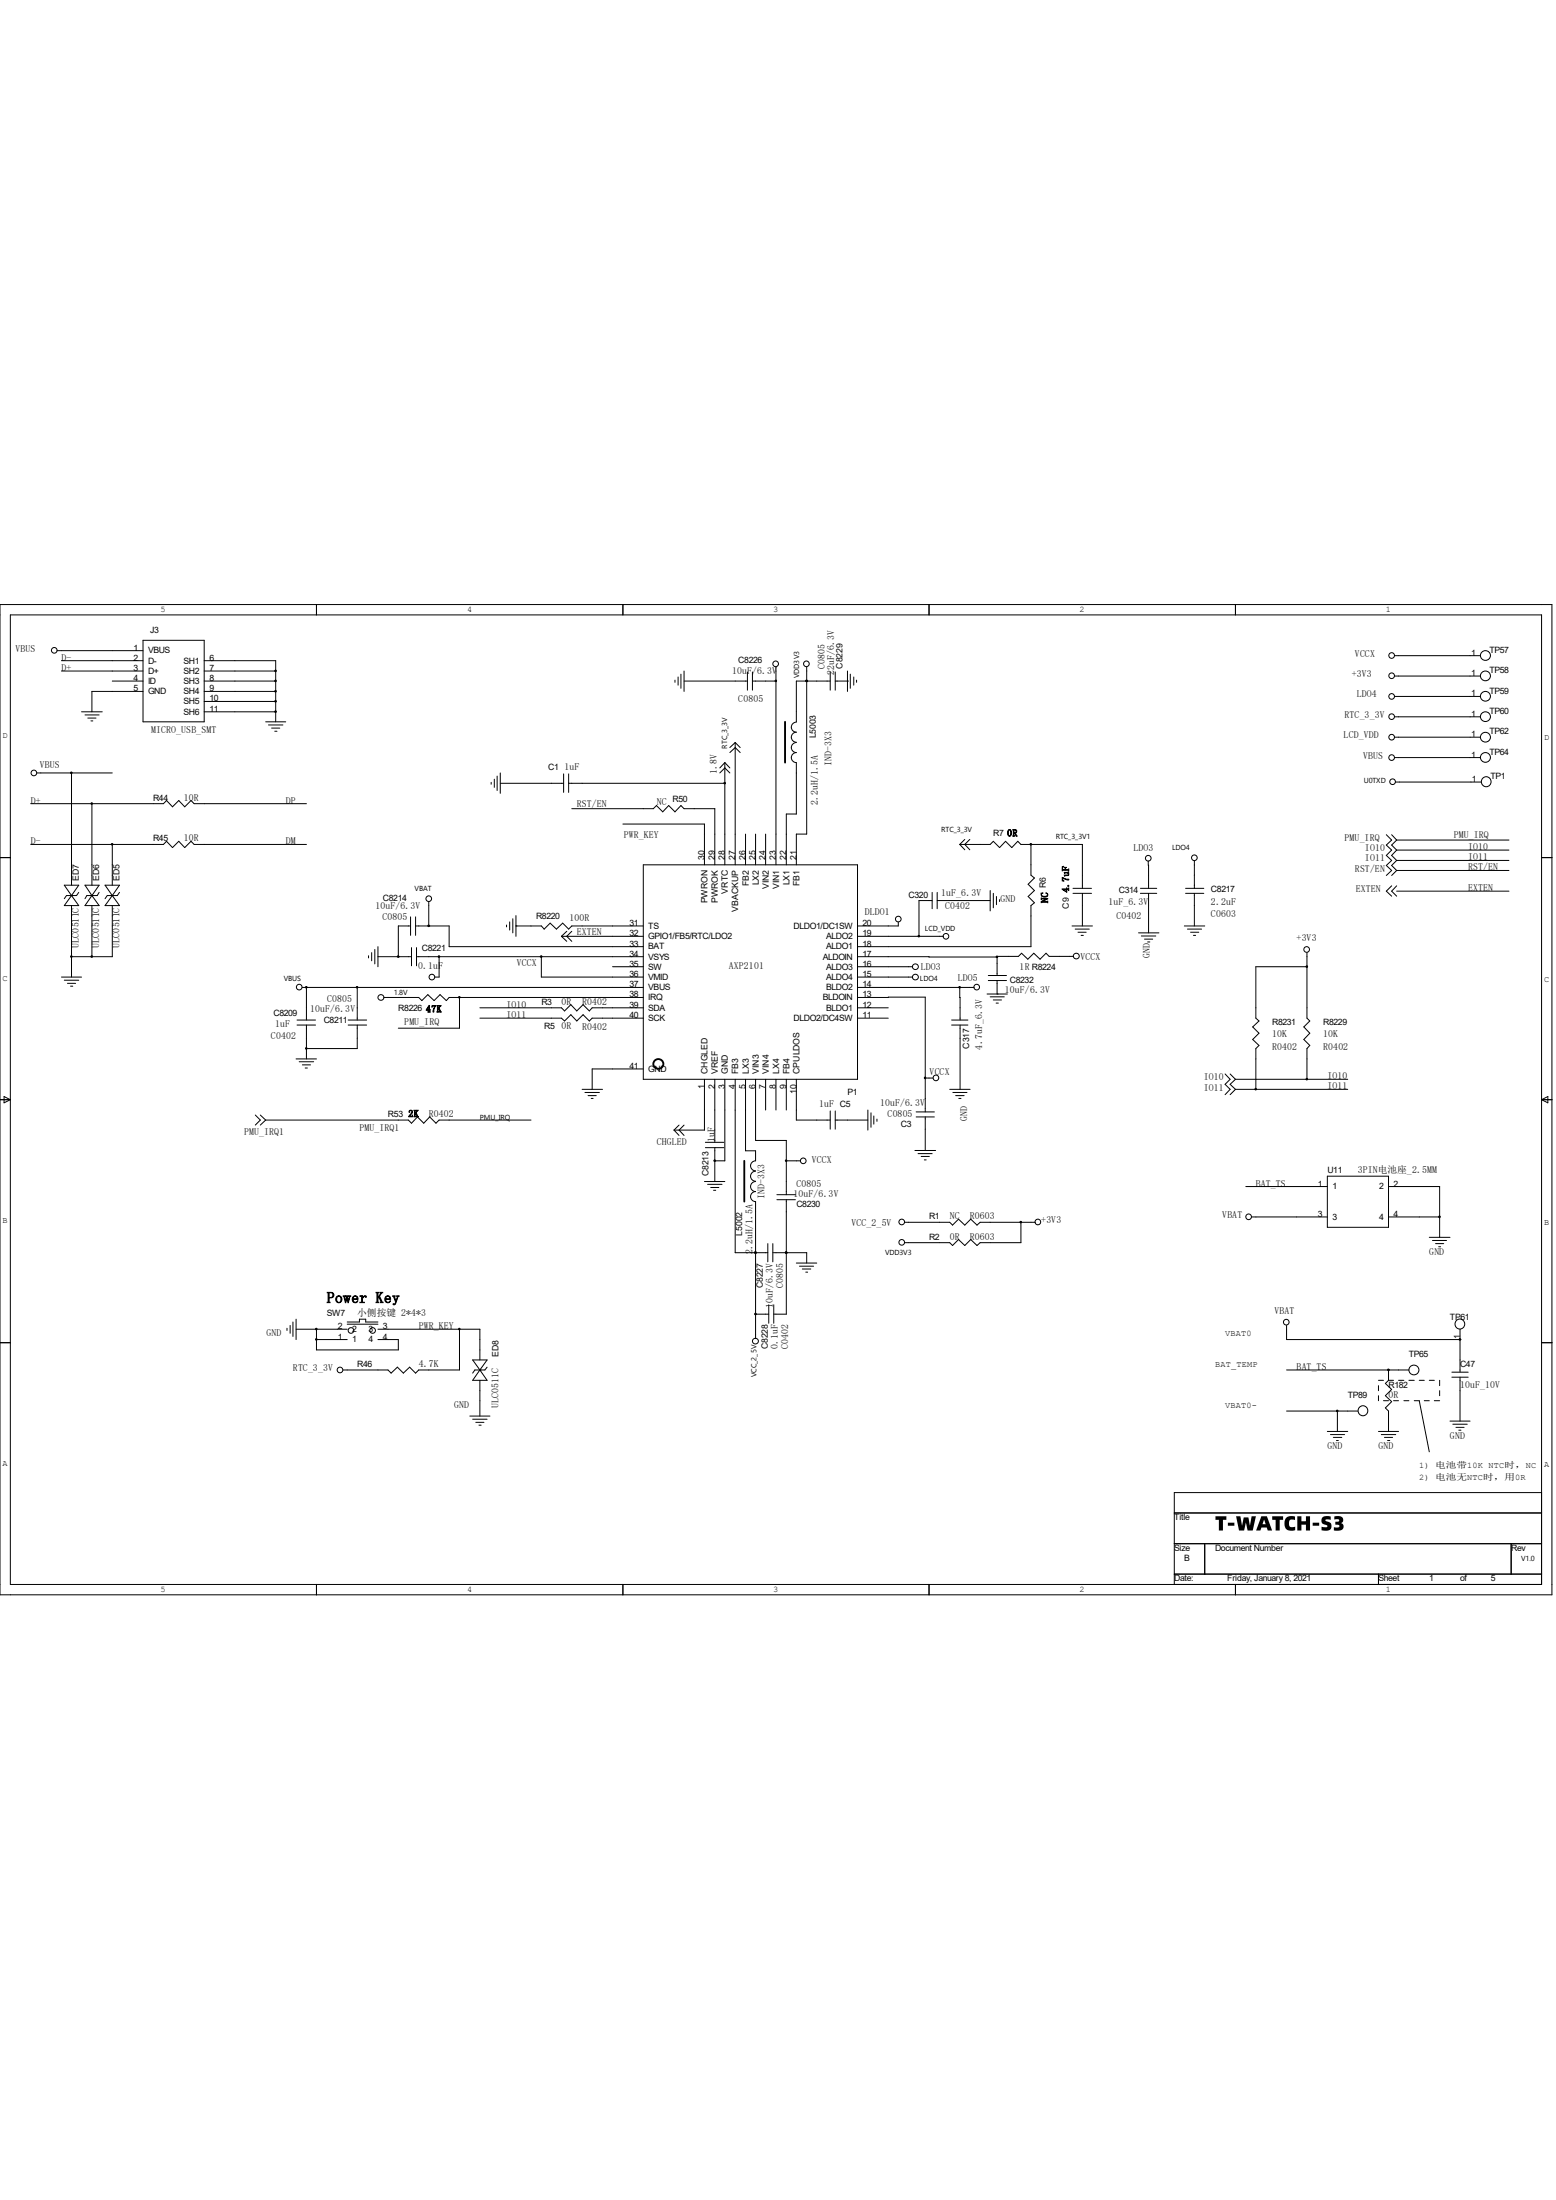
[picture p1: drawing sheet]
<svg xmlns="http://www.w3.org/2000/svg" width="210mm" height="297mm" viewBox="0 0 210 297" stroke-linecap="round" stroke-linejoin="round" font-family="sans-serif">
<g fill="none" stroke="#000" stroke-width=".13">
<path d="M0 81.6h209.5v133.7h-209.5zM1.4 83h206.7v130.9h-206.7zM7.7 87.8h11.6M8.3 89.2h11M8.3 90.6h11M11 96.1h2.8M11.5 96.5h1.9M11.9 96.9h1.1M12.3 97.3h.2M15.2 91.9h4.1M19.3 86.4h8.3v11.1h-8.3zM19.3 93.3h-6.9v2.8"/>
<path d="M27.6 91.9h9.6M27.6 89.2h9.6v8.3M27.6 90.6h9.6M27.6 93.3h9.6M27.6 94.7h9.6M27.6 96.1h9.6M35.9 97.5h2.7M36.2 97.9h2M36.7 98.3h1.1M37.1 98.7h.3M42.7 81.6v1.4M84.1 81.6v1.4"/>
<path d="M91.1 91.8v.3M91.5 91.4v1.1M91.9 91v1.9M92.3 91.9h8.6M92.3 90.6v2.7M100.9 90.7v2.5M101.6 91.9h3.1M101.6 90.7v2.5M104.7 90v26.8M107.5 97.5a.68 .68 0 0 0-.7 .7 .68 .68 0 0 0 .7 .6 .68 .68 0 0 0-.7 .7 .68 .68 0 0 0 .7 .7M108.9 91.9h.1M108.9 90v22.6h-1.4v4.2"/>
<path d="M112.1 91.9h-4.6v5.6M112.1 90.7v2.5M112.7 91.9h1.7M112.7 90.7v2.5M114.4 91.9h.1M114.4 90.6v2.7M114.8 91v1.9M115.2 91.4v1.1M115.6 91.8v.3M125.4 81.6v1.4M166.8 81.6v1.4M188.3 96.8h11.5"/>
<path d="M188.3 99.5h11.5M188.3 88.5h11.5M188.3 91.3h11.5M188.3 94h11.5M0 115.8h1.4M4.1 114h18l.4-.4 .8 .8 .8-.8 .8 .8 .9-.8 .4 .4h15.2M4.1 108.5h18l.4-.4 .8 .8 .8-.8 .8 .8 .9-.8 .4 .4h15.2M5 104.4h10.2M8.7 119.5h1.9l-.9 1.4zM9.7 104.4v15.1M11.5 119.5h1.9l-1 1.4zM12.4 108.5v11"/>
<path d="M14.2 119.5h1.9l-.9 1.4zM15.2 114v5.5M66.3 105.6v.3M66.7 105.2v1.1M67.1 104.8v1.9M67.5 105.7h8.6M67.5 104.4v2.7M76.1 104.5v2.5M76.8 105.7h21M76.8 104.5v2.5M77.2 109.2h11l.4-.4 .9 .8 .8-.8 .8 .8 .8-.8 .4 .4h4.2v7.6M84.1 111.3h11v5.5"/>
<path d="M86.8 116.8h28.9v28.9h-28.9zM97.2 104.4l.6-.7 .7 .7M97.8 103v13.8M97.8 103l.7 .7M97.8 103l-.6 .7M98.5 101.6l.7-.7 .7 .7M99.2 100.2v16.6M99.2 100.2l-.7 .7M99.2 100.2l.7 .7M100.6 112.6v4.2M102 112.6v4.2M103.3 112.6v4.2"/>
<path d="M107.5 100.2a.68 .68 0 0 0-.7 .7 .68 .68 0 0 0 .7 .7 .68 .68 0 0 0-.7 .7 .68 .68 0 0 0 .7 .7v6.9h-1.4v6.9M129.5 114h4.1l.5-.4 .8 .8 .8-.8 .9 .8 .8-.8 .4 .4h8.3v5.9M129.5 114l.7 .7M130.2 113.3l-.7 .7M130.9 113.3l-.7 .7 .7 .7M139.1 114h.1M139.1 114v4.2l.5 .3-.8 .9 .8 .8-.8 .8 .8 .9-.5 .4v5.5h-23.4M144.8 119.9h2.5M153.9 119.9h2.2M155 116.2v3.7M160 119.9h2.5M161.2 116.2v3.7"/>
<path d="M187.1 112.7l.7 .7-.7 .7 .7 .7-.7 .7 .7 .7-.7 .6 .7 .7-.7 .7M187.8 112.7l.7 .7M187.8 119.6l-.7 .7 .7 .7M188.3 102.3h11.5M188.3 105.6h11.6M188.5 113.4l-.7 .7 .7 .7M188.5 114.8l-.7 .7 .7 .7M188.5 116.2l-.7 .6 .7 .7M188.5 117.5l-.7 .7M188.5 119.6l-.7 .7 .7 .7M188.5 114.8h15.2M188.5 113.4h15.2"/>
<path d="M188.5 116.2h15.2M188.5 117.5h15.2M208.1 115.8h1.4M8.3 131.9h2.7M8.7 132.3h1.9M9.1 132.8h1.1M9.5 133.1h.3M9.7 120.9h.1M9.7 120.9l.9 1.4h-1.9zM9.7 122.3v9.6M10.6 120.5l-.3 .4h-1.3l-.3 .4M12.4 120.9h.1"/>
<path d="M12.4 120.9l1 1.4h-1.9zM12.4 122.3v6.9M13.4 120.5l-.3 .4h-1.4l-.2 .4M15.2 120.9h.1M15.2 122.3v6.9h-5.5M15.2 120.9l.9 1.4h-1.9zM16.1 120.5l-.3 .4h-1.3l-.3 .4M40.1 138.4h2.5M40.1 137.7h2.5M40.8 133.3h46M41.4 133.3h.1M41.4 133.3v4.4"/>
<path d="M41.4 138.4v4.6M47 138.4h2.5M47 137.7h2.5M48.2 133.3v4.4M48.2 138.4v3.2h-6.8M49.7 129v.3M50.2 128.6v1.1M50.6 128.2v1.9M51 129.2h4.5M51 127.8v2.7M51.8 134.7h4.7l.4 .4 .8-.8 .9 .8 .8-.8 .8 .8 .4-.4h26.2M53.8 129.2h.1"/>
<path d="M55.4 125h-1.6v4.2M55.4 123.8v2.5M55.5 127.9v2.5M56.1 125h4.5v2.8h26.2M56.1 123.8v2.5M56.2 129.2h30.6M56.2 127.9v2.5M57.9 125h.1M57.9 121.7v3.3M59.3 129.2v2.7h-.6M62 134.7h.1M62 134.7v4.1h-8.2"/>
<path d="M64.8 137.5h11l.4 .3 .8-.8 .9 .8 .8-.8 .8 .8 .4-.3h6.9M64.8 136.1h11l.4 .4 .8-.9 .9 .9 .8-.9 .8 .9 .4-.4h6.9M68.4 124.9v.2M68.8 124.5v1.1M69.2 124v1.9M69.6 125h.1M69.6 125h3.5l.3 .4 .9-.8 .8 .8 .8-.8 .9 .8 .4-.4h9.6M69.6 123.6v2.8M73.1 129.2v2.7h13.7M75.8 126.4h11M75.8 126.4l.7 .7M76.5 125.7l-.7 .7"/>
<path d="M77.2 125.7l-.7 .7 .7 .7M82.7 130.5h4.1M115.7 129.2h18.9M115.7 137.5h4.2M115.7 136.1h4.2M115.7 134.7l9.2-.1v15.5M115.7 133.3h15.8M115.7 131.9h7.5M115.7 130.5h7.5M115.7 126.4h11.6M121.2 124.5v.5h-5.5M125.8 121.6h-1.8v4.8"/>
<path d="M125.8 120.5v2.2M126.5 121.6h7.1M126.5 120.5v2.2M128.4 138.4h2.2M128.4 137.7h2.2M129.5 133.3l.1 4.4M129.6 138.4v8.7M133.2 134.2h2.8M133.4 132.4h2.4M133.4 131.7h2.4M133.6 120.2v2.8M133.6 134.6h2"/>
<path d="M134.1 120.6v2M134.1 135h1.1M134.5 135.4h.2M134.5 121v1.1M134.6 134.2h.1M134.6 132.4v1.8M134.9 121.5v.2M144.7 125h2.7M144.8 120.6h2.5M144.9 129.1h-3.3l-.4-.4-.8 .8-.9-.8-.8 .8-.8-.8-.4 .4h-2.9v2.6M145.1 125.4h1.9M145.5 125.9h1.1"/>
<path d="M145.9 126.3h.3M146.1 120.6v4.4M153.7 125.9h2.7M153.9 120.6h2.2M154.1 126.4h1.9M154.5 126.8h1.1M154.9 127.2h.3M155 120.6v5.3M159.9 125h2.7M160 120.6h2.5M160.3 125.4h1.9M160.7 125.9h1.1"/>
<path d="M161.1 126.3h.3M161.2 120.6v4.4M176.4 128.6v8.9l.4 .3-.8 .8 .8 .9-.8 .8 .8 .8-.4 .5v4.1M176.4 130.5h-6.9v7l.4 .3-.8 .8 .8 .9-.8 .8 .8 .8-.4 .5v5.5M188.5 120.3h15.2M0 148.5h1.4M.6 148l.8 .5-.8 .4zM34.5 150.5l.6 .7-.6 .7M35.1 150.5l.8 .7M35.9 151.2h19.2l.4 .4 .8-.8 .9 .8 .8-.8 .8 .8 .5-.4h12.4M35.9 151.2l-.8 .7M40 143h2.7"/>
<path d="M40.4 143.3h1.9M40.8 143.8h1.1M41.2 144.2h.3M78.6 147.1h2.7M79 147.5h1.9M79.4 147.9h1.1M79.8 148.3h.3M86.8 144.3h-6.9v2.8M91 152.6l.7 .7M91.7 151.9l-.7 .7M92.3 151.9l-.6 .7 .6 .7M95.1 145.7v6.9h-4.1"/>
<path d="M95.1 159.5h2.7M95.2 154.9h2.5M95.2 154.2h2.5M95.5 159.9h2M96.5 156.7h.1M96.5 145.7v8.5M96.5 154.9v4.6M97.8 145.7v11h-1.3M99.2 145.7v23.4h4.4M100.6 145.7v9.7h1.4v1.3a.68 .68 0 0 0-.7 .7 .68 .68 0 0 0 .7 .7M102 145.7v8.3h4.1v7.3M102 158.1a.68 .68 0 0 0-.7 .7 .68 .68 0 0 0 .7 .7"/>
<path d="M102 159.5a.68 .68 0 0 0-.7 .7 .68 .68 0 0 0 .7 .7 .68 .68 0 0 0-.7 .6 .68 .68 0 0 0 .7 .7v18.5M103.3 145.7v4.2M104.7 145.7v4.2M106.1 145.7v4.2M106.1 156.7h1.9M107.5 145.7v5.5h4.6M112.1 150v2.4M112.7 151.2h4.4M112.7 150v2.4M117.1 149.9v2.7M117.6 150.2v2M117.9 150.7v1.1"/>
<path d="M118.4 151.1v.3M123.5 155.3h2.8M123.7 150.1h2.4M123.7 150.8h2.4M123.9 155.7h1.9M124.3 156.1h1.1M124.8 156.6h.2M124.9 150.8v4.5M124.9 145.5h1M128.2 147.1h2.7M128.6 147.5h1.9M129 147.9h1.1"/>
<path d="M129.4 148.3h.3M165.4 145l.6 .7-.6 .7 .6 .7-.6 .7M166 145l.8 .7M166.8 145.7h15.1M166.8 147.1h15.1M166.8 145.7l-.8 .7 .8 .7M166.8 147.1l-.8 .7M179.2 158.8h8.2v6.9h-8.2zM208.1 148.5h1.4M208.1 148.5l.8-.5v.9zM38.7 179.3v.3M39.2 178.9v1.1"/>
<path d="M39.5 178.5v1.9M40 179.5h6.9M40 178.1v2.7M42.7 179.5v2.7h11.1v-1.4h-2.8M46.9 178.5h1.6v-.4h.9v.4h1.6M46.9 178.8h4.1M51 179.5h13.8v4.1M62 179.5v5.5h-5.5l-.4 .4-.8-.8-.9 .8-.8-.8-.8 .8-.4-.4h-6.1M95.9 160.3h1.1M96.3 160.7h.3M102 169.1h.1M102 177.4h.1"/>
<path d="M102 177.4h1.8M103.6 167.9v2.4M103.8 176.1v2.5M104.3 169.1h4.6v1.4M104.3 167.9v2.4M104.4 176.1v2.5M104.9 161.3h2.5M104.9 162h2.5M106.1 169.1h.1M106.1 162v15.4h-1.7M107.5 170.5h2.7M107.9 170.9h1.9"/>
<path d="M108.3 171.3h1.1M108.8 171.7h.2M122.1 165h6.1l.4 .4 .8-.8 .8 .8 .8-.8 .9 .8 .4-.4h7.4M137.8 165v2.8h-5.5l-.4 .3-.9-.8-.8 .8-.8-.8-.8 .8-.4-.3h-6.1M168.1 160.2h11.1M169 164.3h10.2M173.7 178.9v1.9h23.4M187.4 160.2h6.9v6.8M187.4 164.3h6.9M192.9 167h2.8M193.3 167.5h1.9M193.8 167.9h1.1"/>
<path d="M194.2 168.3h.2M197.1 179.5v5.8M0 181.3h1.4M42.7 180.8h4.2M63.4 191.2h2.7M63.8 183.6h1.9l-.9 1.4zM63.8 191.6h1.9M64.2 192h1.1M64.6 192.4h.3M64.8 185h.1M64.8 185l.9 1.4h-1.9zM64.8 186.4v4.8"/>
<path d="M65.7 184.6l-.3 .4h-1.3l-.3 .4M173.7 185h16.5M173.7 190.5h9.6M179.2 193.3h2.7M179.6 193.7h1.9M180 194.1h1.1M180.4 194.5h.2M180.5 190.5v2.8M186.1 187.1v.6M186.1 188.4v.7M186.1 186.4h.6M186.1 193.3h2.7"/>
<path d="M186.4 193.7h2M186.7 189.1h.7M186.9 194.1h1.1M187.3 194.5h.3M187.4 185h.1M187.4 186.4h.7M187.4 186.4l-.4 .4 .8 .8-.8 .8 .8 .8-.8 .9 .4 .4v2.8M187.4 185v1.4M188.1 189.1h.7M188.8 186.4h.7M189.5 189.1h.7M190.2 186.4h.7"/>
<path d="M190.9 189.1h.7l1.3 6.9M191.6 186.4h.6M192.2 189.1h.7M192.9 186.4h.7M193.6 189.1h.7M194.3 186.4v.7M194.3 187.7v.7M195.7 191.9h2.7M196 185.9h2.2M196 185.3h2.2M196.1 192.3h1.9M196.5 192.7h1.1"/>
<path d="M196.9 193.1h.3M197.1 180.8h.1M197.1 185.9v6M208.1 181.3h1.4M42.7 213.9v1.4M84.1 213.9v1.4M125.4 213.9v1.4M158.5 204.3h49.6M158.5 208.4h49.6M158.5 212.5h49.6M162.6 208.4v4.1M166.8 213.9v1.4"/>
<path d="M186.1 212.5v1.4M204 208.4v4.1M208.1 201.5h-49.6v12.4"/>
<circle cx="7.3" cy="87.8" r=".38"/>
<circle cx="104.7" cy="89.6" r=".38"/>
<circle cx="108.8" cy="89.6" r=".38"/>
<circle cx="187.8" cy="88.5" r=".38"/>
<circle cx="187.8" cy="96.8" r=".38"/>
<circle cx="187.8" cy="99.5" r=".38"/>
<circle cx="187.8" cy="91.2" r=".38"/>
<circle cx="187.8" cy="94" r=".38"/>
<circle cx="200.5" cy="91.3" r=".67"/>
<circle cx="200.5" cy="99.5" r=".67"/>
<circle cx="200.5" cy="96.8" r=".67"/>
<circle cx="200.5" cy="88.5" r=".67"/>
<circle cx="200.5" cy="94" r=".67"/>
<circle cx="4.6" cy="104.4" r=".38"/>
<circle cx="155" cy="115.9" r=".38"/>
<circle cx="161.2" cy="115.8" r=".38"/>
<circle cx="187.8" cy="102.3" r=".38"/>
<circle cx="188" cy="105.5" r=".38"/>
<circle cx="200.5" cy="102.3" r=".67"/>
<circle cx="200.6" cy="105.5" r=".67"/>
<circle cx="40.4" cy="133.3" r=".38"/>
<circle cx="51.4" cy="134.7" r=".39"/>
<circle cx="57.9" cy="121.3" r=".38"/>
<circle cx="58.3" cy="131.9" r=".38"/>
<circle cx="121.2" cy="124.1" r=".38"/>
<circle cx="123.6" cy="130.5" r=".39"/>
<circle cx="123.6" cy="131.9" r=".39"/>
<circle cx="127.7" cy="126.4" r=".38"/>
<circle cx="131.8" cy="133.3" r=".38"/>
<circle cx="145.3" cy="129.1" r=".39"/>
<circle cx="176.4" cy="128.2" r=".38"/>
<circle cx="108.4" cy="156.7" r=".38"/>
<circle cx="126.3" cy="145.5" r=".38"/>
<circle cx="47.4" cy="179.6" r=".38"/>
<circle cx="50.3" cy="179.6" r=".38"/>
<circle cx="121.7" cy="167.7" r=".38"/>
<circle cx="121.7" cy="165" r=".38"/>
<circle cx="140.1" cy="165" r=".38"/>
<circle cx="168.5" cy="164.3" r=".38"/>
<circle cx="173.6" cy="178.5" r=".38"/>
<circle cx="197" cy="178.7" r=".67"/>
<circle cx="45.9" cy="185" r=".38"/>
<circle cx="102" cy="181.1" r=".39"/>
<circle cx="184" cy="190.5" r=".67"/>
<circle cx="190.8" cy="185" r=".67"/>
</g>
<path d="M164.1 204.7h1.4v.5h-.4v1.4h-.6v-1.4h-.4zM165.7 205.6h.9v.4h-.9zM166.8 204.7h.6l.2 1.3 .3-1.1h.6l.2 1.1 .2-1.3h.6l-.4 1.9h-.7l-.2-1-.3 1h-.7zM170.2 204.7h.8l.7 1.9h-.6l-.1-.4h-.7l-.2 .4h-.6zM170.6 205.2l-.2 .6h.4zM171.7 204.7h1.5v.5h-.5v1.4h-.5v-1.4h-.5zM173.6 204.9a1.35 1.35 0 0 1 1.2-.2v.5a.54 .54 0 0 0-.7 0 .54 .54 0 0 0-.1 .7 .55 .55 0 0 0 .8 .2v.5a.99 .99 0 0 1-1.1-.1 .99 .99 0 0 1-.3-1.2zM175.1 204.7h.6v.7h.6v-.7h.5v1.9h-.5v-.8h-.6v.8h-.6zM177.2 205.6h.9v.4h-.9zM178.5 204.9a1.2 1.2 0 0 1 1.1-.2v.5l-.3-.1a.28 .28 0 0 0-.4 .2l.1 .1a.67 .67 0 0 1 .7 .7 .67 .67 0 0 1-.9 .6l-.4-.1v-.5a.63 .63 0 0 0 .8-.1l-.2-.1a.62 .62 0 0 1-.6-.3 .62 .62 0 0 1 .1-.7zM180.1 204.7h.3a.59 .59 0 0 1 .7 .1 .59 .59 0 0 1 0 .7l-.1 .1a.55 .55 0 0 1 .3 .7 .55 .55 0 0 1-.6 .3h-.7v-.4h.5a.21 .21 0 0 0 .3-.2 .21 .21 0 0 0-.3-.2h-.3v-.4h.2a.22 .22 0 0 0 .3 0 .22 .22 0 0 0 0-.3h-.6z" fill="#000"/>
<g fill="none" stroke="#000" stroke-width=".25">
<path d="M106 97.5v5.5M100.5 156.7v5.5"/>
<circle cx="88.9" cy="143.6" r=".67"/>
</g>
<g fill="#000" stroke="#000" stroke-width=".13">
<circle cx="37.2" cy="90.6" r=".11"/>
<circle cx="37.2" cy="91.9" r=".11"/>
<circle cx="37.2" cy="93.3" r=".11"/>
<circle cx="37.2" cy="94.7" r=".11"/>
<circle cx="37.2" cy="96.1" r=".11"/>
<circle cx="104.7" cy="91.9" r=".11"/>
<circle cx="108.9" cy="91.9" r=".11"/>
<circle cx="9.6" cy="104.3" r=".11"/>
<circle cx="12.4" cy="108.5" r=".11"/>
<circle cx="15.1" cy="114" r=".11"/>
<circle cx="97.8" cy="105.7" r=".11"/>
<circle cx="139.1" cy="114" r=".11"/>
<circle cx="9.6" cy="129.1" r=".11"/>
<circle cx="12.4" cy="129.1" r=".11"/>
<circle cx="41.3" cy="133.3" r=".11"/>
<circle cx="48.2" cy="133.3" r=".11"/>
<circle cx="53.7" cy="129.1" r=".11"/>
<circle cx="57.8" cy="125" r=".11"/>
<circle cx="59.2" cy="129.1" r=".11"/>
<circle cx="62" cy="134.6" r=".11"/>
<circle cx="73" cy="129.1" r=".11"/>
<circle cx="124" cy="126.4" r=".11"/>
<circle cx="129.5" cy="133.3" r=".11"/>
<circle cx="134.6" cy="129.2" r=".11"/>
<circle cx="176.4" cy="130.5" r=".11"/>
<circle cx="41.3" cy="141.5" r=".11"/>
<circle cx="96.5" cy="156.7" r=".11"/>
<circle cx="106.1" cy="156.7" r=".11"/>
<circle cx="124.9" cy="145.5" r=".11"/>
<circle cx="169.5" cy="147" r=".11"/>
<circle cx="176.4" cy="145.7" r=".11"/>
<circle cx="42.7" cy="179.4" r=".11"/>
<circle cx="62" cy="179.4" r=".11"/>
<circle cx="102" cy="169.1" r=".11"/>
<circle cx="102" cy="177.4" r=".11"/>
<circle cx="106.1" cy="169.1" r=".11"/>
<circle cx="137.8" cy="165" r=".11"/>
<circle cx="194.3" cy="164.3" r=".11"/>
<circle cx="42.7" cy="180.8" r=".11"/>
<circle cx="180.5" cy="190.5" r=".11"/>
<circle cx="187.4" cy="184.9" r=".11"/>
<circle cx="197" cy="180.8" r=".11"/>
</g>
<text font-size="2.1" x="44.1" y="175.9">Power Key</text>
<g font-size="1.3">
<text x="2.1" y="88">VBUS</text>
<text x="8.3" y="89.2">D-</text>
<text x="182.9" y="88.6">VCCX</text>
<text x="8.3" y="90.6">D+</text>
<text x="98.8" y="91">10uF/6.3V</text>
<text x="99.7" y="94.8">C0805</text>
<text x="111.3" y="90.4" transform="rotate(-90 111.3 90.4)">C0805</text>
<text x="112.6" y="91.1" transform="rotate(-90 112.6 91.1)">22uF/6.3V</text>
<text x="182.5" y="91.4">+3V3</text>
<text x="183.1" y="94.1">LDO4</text>
<text x="20.4" y="99">MICRO_USB_SMT</text>
<text x="181.4" y="99.7">LCD_VDD</text>
<text x="181.5" y="96.9">RTC_3_3V</text>
<text x="5.4" y="103.7">VBUS</text>
<text x="76.2" y="103.9">1uF</text>
<text x="96.8" y="104.5" transform="rotate(-90 96.8 104.5)">1.8V</text>
<text x="112.2" y="103.5" transform="rotate(-90 112.2 103.5)">IND-3X3</text>
<text x="184" y="102.4">VBUS</text>
<text x="4.1" y="108.5">D+</text>
<text x="24.8" y="108.1">10R</text>
<text x="24.8" y="113.6">10R</text>
<text x="38.6" y="108.5">DP</text>
<text x="77.9" y="109">RST/EN</text>
<text x="84.2" y="113.2">PWR_KEY</text>
<text x="88.6" y="108.7">NC</text>
<text x="110.4" y="108.7" transform="rotate(-90 110.4 108.7)">2.2uH/1.5A</text>
<text x="135.9" y="112.9">0R</text>
<text x="181.5" y="113.5">PMU_IRQ</text>
<text x="196.2" y="113.1">PMU_IRQ</text>
<text x="4.1" y="114">D-</text>
<text x="38.6" y="114">DM</text>
<text x="153" y="114.9">LDO3</text>
<text x="182.9" y="117.7">RST/EN</text>
<text x="184.2" y="114.9">IO10</text>
<text x="184.2" y="116.3">IO11</text>
<text x="198.2" y="114.8">IO10</text>
<text x="198.2" y="116.2">IO11</text>
<text x="198.2" y="117.5">RST/EN</text>
<text x="50.7" y="122.7">10uF/6.3V</text>
<text x="51.6" y="124.2">C0805</text>
<text x="76.9" y="124.4">100R</text>
<text x="116.7" y="123.5">DLDO1</text>
<text x="127" y="121">1uF_6.3V</text>
<text x="127.6" y="122.7">C0402</text>
<text x="135" y="121.7">GND</text>
<text x="141.4" y="121.9" transform="rotate(-90 141.4 121.9)">NC</text>
<text x="144.3" y="120.5" transform="rotate(-90 144.3 120.5)">4.7uF</text>
<text x="149.6" y="122.2">1uF_6.3V</text>
<text x="150.7" y="124.1">C0402</text>
<text x="163.4" y="123.8">C0603</text>
<text x="163.4" y="122.1">2.2uF</text>
<text x="183" y="120.4">EXTEN</text>
<text x="198.2" y="120.3">EXTEN</text>
<text x="10.6" y="127.9" transform="rotate(-90 10.6 127.9)">ULC0511C</text>
<text x="13.4" y="127.9" transform="rotate(-90 13.4 127.9)">ULC0511C</text>
<text x="16.1" y="127.9" transform="rotate(-90 16.1 127.9)">ULC0511C</text>
<text x="56.4" y="130.9">0.1uF</text>
<text x="69.8" y="130.4">VCCX</text>
<text x="77.9" y="126.3">EXTEN</text>
<text x="98.4" y="130.8">AXP2101</text>
<text x="124.3" y="131">LDO3</text>
<text x="137.6" y="130.9">1R R8224</text>
<text x="145.8" y="129.6">VCCX</text>
<text x="155.2" y="129.3" transform="rotate(-90 155.2 129.3)">GND</text>
<text x="175" y="127.1">+3V3</text>
<text x="41.9" y="136.6">10uF/6.3V</text>
<text x="44.2" y="135.2">C0805</text>
<text x="57.5" y="136.7">47K</text>
<text x="68.4" y="136.1">IO10</text>
<text x="68.4" y="137.5">IO11</text>
<text x="75.8" y="135.6">0R</text>
<text x="78.6" y="135.6">R0402</text>
<text x="129.3" y="132.4">LDO5</text>
<text x="135.6" y="134.1">10uF/6.3V</text>
<text x="36.6" y="140.3">C0402</text>
<text x="37.1" y="138.6">1uF</text>
<text x="54.6" y="138.4">PMU_IRQ</text>
<text x="75.8" y="138.9">0R</text>
<text x="78.6" y="139.1">R0402</text>
<text x="132.6" y="141.7" transform="rotate(-90 132.6 141.7)">4.7uF_6.3V</text>
<text x="171.7" y="141.7">R0402</text>
<text x="171.7" y="140">10K</text>
<text x="178.6" y="141.7">R0402</text>
<text x="178.6" y="140">10K</text>
<text x="110.6" y="149.4">1uF C5</text>
<text x="118.8" y="149.3">10uF/6.3V</text>
<text x="125.5" y="145.1">VCCX</text>
<text x="162.5" y="145.8">IO10</text>
<text x="162.5" y="147.2">IO11</text>
<text x="179.2" y="145.7">IO10</text>
<text x="179.2" y="147.1">IO11</text>
<text x="32.9" y="153.3">PMU_IRQ1</text>
<text x="48.5" y="152.7">PMU_IRQ1</text>
<text x="55.1" y="150.8">2K</text>
<text x="57.9" y="150.8">R0402</text>
<text x="88.6" y="154.6">CHGLED</text>
<text x="96.4" y="154.2" transform="rotate(-90 96.4 154.2)">1uF</text>
<text x="119.8" y="150.8">C0805</text>
<text x="130.6" y="151.4" transform="rotate(-90 130.6 151.4)">GND</text>
<text x="103.2" y="161.9" transform="rotate(-90 103.2 161.9)">IND-3X3</text>
<text x="107.1" y="161.5">10uF/6.3V</text>
<text x="107.5" y="160.2">C0805</text>
<text x="109.6" y="157">VCCX</text>
<text x="169.5" y="160.2">BAT_TS</text>
<text x="183.3" y="158.4">3PIN电池座_2.5MM</text>
<text x="114.9" y="165.5">VCC_2_5V</text>
<text x="128.2" y="164.6">NC</text>
<text x="128.2" y="167.3">0R</text>
<text x="130.9" y="164.6">R0603</text>
<text x="130.9" y="167.3">R0603</text>
<text x="140.5" y="165.1">+3V3</text>
<text x="165" y="164.5">VBAT</text>
<text x="101.6" y="169.3" transform="rotate(-90 101.6 169.3)">2.2uH/1.5A</text>
<text x="105.7" y="173.9" transform="rotate(-90 105.7 173.9)">C0805</text>
<text x="192.9" y="169.4">GND</text>
<text x="48.2" y="177.7">小侧按键 2*4*3</text>
<text x="56.5" y="179.5">PWR_KEY</text>
<text x="104.3" y="176.6" transform="rotate(-90 104.3 176.6)">10uF/6.3V</text>
<text x="172" y="177.4">VBAT</text>
<text x="36" y="180.4">GND</text>
<text x="39.5" y="185.1">RTC_3_3V</text>
<text x="56.5" y="184.6">4.7K</text>
<text x="105" y="182.2" transform="rotate(-90 105 182.2)">0.1uF</text>
<text x="106.4" y="182.2" transform="rotate(-90 106.4 182.2)">C0402</text>
<text x="175" y="185">BAT_TS</text>
<text x="61.3" y="190.1">GND</text>
<text x="67.3" y="190.1" transform="rotate(-90 67.3 190.1)">ULC0511C</text>
<text x="187.4" y="188.7">0R</text>
<text x="197.1" y="187.3">10uF_10V</text>
<text x="179.2" y="195.6">GND</text>
<text x="186.1" y="195.6">GND</text>
<text x="195.7" y="194.2">GND</text>
</g>
<g font-size="1.2">
<text x="21.7" y="82.7">5</text>
<text x="63" y="82.7">4</text>
<text x="104.3" y="82.7">3</text>
<text x="145.7" y="82.7">2</text>
<text x="187" y="82.7">1</text>
<text x="18" y="87.8">1</text>
<text x="18" y="89.2">2</text>
<text x="20" y="88.2">VBUS</text>
<text x="20" y="89.6">D-</text>
<text x="20.3" y="85.5">J3</text>
<text x="24.8" y="89.6">SH1</text>
<text x="28.3" y="89.2">6</text>
<text x="99.7" y="89.5">C8226</text>
<text x="198.5" y="88.5">1</text>
<text x="201" y="88.1">TP57</text>
<text x="18" y="90.6">3</text>
<text x="18" y="91.9">4</text>
<text x="18" y="93.3">5</text>
<text x="20" y="91">D+</text>
<text x="20" y="92.3">ID</text>
<text x="20" y="93.7">GND</text>
<text x="24.8" y="91">SH2</text>
<text x="24.8" y="92.3">SH3</text>
<text x="24.8" y="93.7">SH4</text>
<text x="24.8" y="95.1">SH5</text>
<text x="28.3" y="90.6">7</text>
<text x="28.3" y="91.9">8</text>
<text x="28.3" y="93.3">9</text>
<text x="28.3" y="94.7">10</text>
<text x="113.7" y="90.3" transform="rotate(-90 113.7 90.3)">C8229</text>
<text x="198.5" y="91.3">1</text>
<text x="198.5" y="94">1</text>
<text x="201" y="90.8">TP58</text>
<text x="201" y="93.6">TP59</text>
<text x=".3" y="99.6">D</text>
<text x="24.8" y="96.5">SH6</text>
<text x="28.3" y="96.1">11</text>
<text x="110.1" y="99.7" transform="rotate(-90 110.1 99.7)">L5003</text>
<text x="198.5" y="96.8">1</text>
<text x="198.5" y="99.5">1</text>
<text x="201" y="96.4">TP60</text>
<text x="201" y="99.1">TP62</text>
<text x="201" y="101.9">TP64</text>
<text x="208.4" y="99.9">D</text>
<text x="74" y="103.9">C1</text>
<text x="198.5" y="102.3">1</text>
<text x="198.7" y="105.6">1</text>
<text x="201.2" y="105.2">TP1</text>
<text x="20.7" y="108.1">R44</text>
<text x="20.7" y="113.6">R45</text>
<text x="90.8" y="108.3">R50</text>
<text x="134.1" y="112.9">R7</text>
<text x="10.6" y="119" transform="rotate(-90 10.6 119)">ED7</text>
<text x="13.4" y="119" transform="rotate(-90 13.4 119)">ED6</text>
<text x="16.1" y="119" transform="rotate(-90 16.1 119)">ED5</text>
<text x="95.1" y="116.1" transform="rotate(-90 95.1 116.1)">30</text>
<text x="96.5" y="116.1" transform="rotate(-90 96.5 116.1)">29</text>
<text x="97.8" y="116.1" transform="rotate(-90 97.8 116.1)">28</text>
<text x="99.2" y="116.1" transform="rotate(-90 99.2 116.1)">27</text>
<text x="100.6" y="116.1" transform="rotate(-90 100.6 116.1)">26</text>
<text x="101.1" y="119.6" transform="rotate(-90 101.1 119.6)">FB2</text>
<text x="102" y="116.1" transform="rotate(-90 102 116.1)">25</text>
<text x="102.4" y="119.5" transform="rotate(-90 102.4 119.5)">LX2</text>
<text x="103.3" y="116.1" transform="rotate(-90 103.3 116.1)">24</text>
<text x="104.7" y="116.1" transform="rotate(-90 104.7 116.1)">23</text>
<text x="106.1" y="116.1" transform="rotate(-90 106.1 116.1)">22</text>
<text x="106.6" y="119.5" transform="rotate(-90 106.6 119.5)">LX1</text>
<text x="107.5" y="116.1" transform="rotate(-90 107.5 116.1)">21</text>
<text x="107.9" y="119.6" transform="rotate(-90 107.9 119.6)">FB1</text>
<text x="141.1" y="119.9" transform="rotate(-90 141.1 119.9)">R6</text>
<text x="51.7" y="121.6">C8214</text>
<text x="72.3" y="124">R8220</text>
<text x="85" y="125">31</text>
<text x="87.5" y="125.4">TS</text>
<text x="95.5" y="122" transform="rotate(-90 95.5 122)">PWRON</text>
<text x="96.9" y="121.9" transform="rotate(-90 96.9 121.9)">PWROK</text>
<text x="98.3" y="120.7" transform="rotate(-90 98.3 120.7)">VRTC</text>
<text x="99.7" y="123.2" transform="rotate(-90 99.7 123.2)">VBACKUP</text>
<text x="103.8" y="120.1" transform="rotate(-90 103.8 120.1)">VIN2</text>
<text x="105.2" y="120.1" transform="rotate(-90 105.2 120.1)">VIN1</text>
<text x="107.1" y="125.4">DLDO1/DC1SW</text>
<text x="116.4" y="125">20</text>
<text x="122.6" y="121.2">C320</text>
<text x="144.3" y="122.7" transform="rotate(-90 144.3 122.7)">C9</text>
<text x="151" y="120.6">C314</text>
<text x="163.4" y="120.5">C8217</text>
<text x="56.9" y="128.4">C8221</text>
<text x="85" y="126.4">32</text>
<text x="85" y="127.8">33</text>
<text x="85" y="129.2">34</text>
<text x="85" y="130.5">35</text>
<text x="85" y="131.9">36</text>
<text x="87.5" y="126.8">GPIO1/FB5/RTC/LDO2</text>
<text x="87.5" y="128.2">BAT</text>
<text x="87.5" y="129.5">VSYS</text>
<text x="87.5" y="130.9">SW</text>
<text x="111" y="129.5">ALDOIN</text>
<text x="111.5" y="130.9">ALDO3</text>
<text x="111.5" y="128.2">ALDO1</text>
<text x="111.5" y="126.8">ALDO2</text>
<text x="116.4" y="131.9">15</text>
<text x="116.4" y="130.5">16</text>
<text x="116.4" y="129.2">17</text>
<text x="116.4" y="127.8">18</text>
<text x="116.4" y="126.4">19</text>
<text x=".3" y="132.4">C</text>
<text x="36.9" y="137.2">C8209</text>
<text x="53.8" y="136.4">R8226</text>
<text x="73.1" y="135.6">R3</text>
<text x="85" y="133.3">37</text>
<text x="85" y="134.7">38</text>
<text x="85" y="136.1">39</text>
<text x="85" y="137.5">40</text>
<text x="87.5" y="132.3">VMID</text>
<text x="87.5" y="133.7">VBUS</text>
<text x="87.5" y="135">IRQ</text>
<text x="87.5" y="136.4">SDA</text>
<text x="87.5" y="137.8">SCK</text>
<text x="107.1" y="137.8">DLDO2/DC4SW</text>
<text x="111" y="135">BLDOIN</text>
<text x="111.5" y="136.4">BLDO1</text>
<text x="111.5" y="133.7">BLDO2</text>
<text x="111.5" y="132.3">ALDO4</text>
<text x="116.4" y="137.5">11</text>
<text x="116.4" y="136.1">12</text>
<text x="116.4" y="134.7">13</text>
<text x="116.4" y="133.3">14</text>
<text x="136.3" y="132.7">C8232</text>
<text x="208.4" y="132.5">C</text>
<text x="43.7" y="138.1">C8211</text>
<text x="73.4" y="138.9">R5</text>
<text x="130.8" y="141.6" transform="rotate(-90 130.8 141.6)">C317</text>
<text x="171.7" y="138.4">R8231</text>
<text x="178.6" y="138.4">R8229</text>
<text x="85" y="144.3">41</text>
<text x="87.5" y="144.7">GND</text>
<text x="95.1" y="147" transform="rotate(-90 95.1 147)">1</text>
<text x="95.5" y="145" transform="rotate(-90 95.5 145)">CHGLED</text>
<text x="96.5" y="147" transform="rotate(-90 96.5 147)">2</text>
<text x="96.9" y="145" transform="rotate(-90 96.9 145)">VREF</text>
<text x="97.8" y="147" transform="rotate(-90 97.8 147)">3</text>
<text x="98.3" y="145" transform="rotate(-90 98.3 145)">GND</text>
<text x="99.2" y="147" transform="rotate(-90 99.2 147)">4</text>
<text x="99.7" y="145" transform="rotate(-90 99.7 145)">FB3</text>
<text x="100.6" y="147" transform="rotate(-90 100.6 147)">5</text>
<text x="101.1" y="145" transform="rotate(-90 101.1 145)">LX3</text>
<text x="102" y="147" transform="rotate(-90 102 147)">6</text>
<text x="102.4" y="145" transform="rotate(-90 102.4 145)">VIN3</text>
<text x="103.3" y="147" transform="rotate(-90 103.3 147)">7</text>
<text x="103.8" y="145" transform="rotate(-90 103.8 145)">VIN4</text>
<text x="104.7" y="147" transform="rotate(-90 104.7 147)">8</text>
<text x="105.2" y="145" transform="rotate(-90 105.2 145)">LX4</text>
<text x="106.1" y="147" transform="rotate(-90 106.1 147)">9</text>
<text x="106.6" y="145" transform="rotate(-90 106.6 145)">FB4</text>
<text x="107.5" y="147.7" transform="rotate(-90 107.5 147.7)">10</text>
<text x="107.9" y="145" transform="rotate(-90 107.9 145)">CPULDOS</text>
<text x="114.4" y="147.8">P1</text>
<text x="52.4" y="150.8">R53</text>
<text x="121.6" y="152.1">C3</text>
<text x="95.6" y="158.8" transform="rotate(-90 95.6 158.8)">C8213</text>
<text x="177.9" y="160.2">1</text>
<text x="179.2" y="158.4">U11</text>
<text x="179.8" y="160.6">1</text>
<text x="186.1" y="160.6">2</text>
<text x="188.1" y="160.2">2</text>
<text x=".3" y="165.1">B</text>
<text x="100.2" y="166.8" transform="rotate(-90 100.2 166.8)">L5002</text>
<text x="107.5" y="162.9">C8230</text>
<text x="125.4" y="164.6">R1</text>
<text x="125.4" y="167.3">R2</text>
<text x="177.9" y="164.3">3</text>
<text x="179.8" y="164.7">3</text>
<text x="186.1" y="164.7">4</text>
<text x="188.1" y="164.3">4</text>
<text x="208.4" y="165.4">B</text>
<text x="103" y="173.9" transform="rotate(-90 103 173.9)">C8227</text>
<text x="44.1" y="177.7">SW7</text>
<text x="45.6" y="179.5">2</text>
<text x="47.5" y="179.8">2</text>
<text x="49.7" y="179.8">3</text>
<text x="51.7" y="179.5">3</text>
<text x="195.7" y="178.2">TP61</text>
<text x="45.6" y="180.8">1</text>
<text x="47.5" y="181.2">1</text>
<text x="48.2" y="184.6">R46</text>
<text x="49.7" y="181.2">4</text>
<text x="51.7" y="180.8">4</text>
<text x="67.3" y="183.2" transform="rotate(-90 67.3 183.2)">ED8</text>
<text x="103.6" y="182.2" transform="rotate(-90 103.6 182.2)">C8228</text>
<text x="164" y="184.6">BAT_TEMP</text>
<text x="165.4" y="180.4">VBAT0</text>
<text x="190.2" y="183.2">TP65</text>
<text x="197.1" y="184.6">C47</text>
<text x="197.1" y="180.8" transform="rotate(-90 197.1 180.8)">1</text>
<text x="165.4" y="190.1">VBAT0-</text>
<text x="181.9" y="188.7">TP89</text>
<text x="187.4" y="187.3">R182</text>
<text x=".3" y="197.9">A</text>
<text x="208.4" y="198">A</text>
<text x="191.6" y="198.2">1) 电池带10K NTC时，NC</text>
<text x="191.6" y="199.8">2) 电池无NTC时，用0R</text>
<text x="158.5" y="209.3">Size</text>
<text x="158.5" y="205.2">Title</text>
<text x="164" y="209.3">Document Number</text>
<text x="204" y="209.3">Rev</text>
<text x="21.7" y="215">5</text>
<text x="63" y="215">4</text>
<text x="104.4" y="215">3</text>
<text x="145.7" y="215">2</text>
<text x="158.5" y="213.5">Date:</text>
<text x="159.9" y="210.7">B</text>
<text x="165.7" y="213.5">Friday, January 8, 2021</text>
<text x="186.1" y="213.5">Sheet</text>
<text x="187" y="215">1</text>
<text x="192.9" y="213.5">1</text>
<text x="197.1" y="213.5">of</text>
<text x="201.2" y="213.5">5</text>
</g>
<g font-size="1">
<text x="107.9" y="91.6" transform="rotate(-90 107.9 91.6)">VDD3V3</text>
<text x="98.1" y="101.1" transform="rotate(-90 98.1 101.1)">RTC_3_3V</text>
<text x="184.1" y="105.7">U0TXD</text>
<text x="127" y="112.4">RTC_3_3V</text>
<text x="142.5" y="113.3">RTC_3_3V1</text>
<text x="158.2" y="114.7">LDO4</text>
<text x="56" y="120.2">VBAT</text>
<text x="124.8" y="125.7">LCD_VDD</text>
<text x="38.3" y="132.5">VBUS</text>
<text x="53.2" y="134.3">1.8V</text>
<text x="124.2" y="132.5">LDO4</text>
<text x="64.8" y="151.2">PMU_IRQ</text>
<text x="119.5" y="169.4">VDD3V3</text>
<text x="102.1" y="185.9" transform="rotate(-90 102.1 185.9)">VCC_2_5V</text>
<text x="205.3" y="210.7">V1.0</text>
</g>
</svg>
